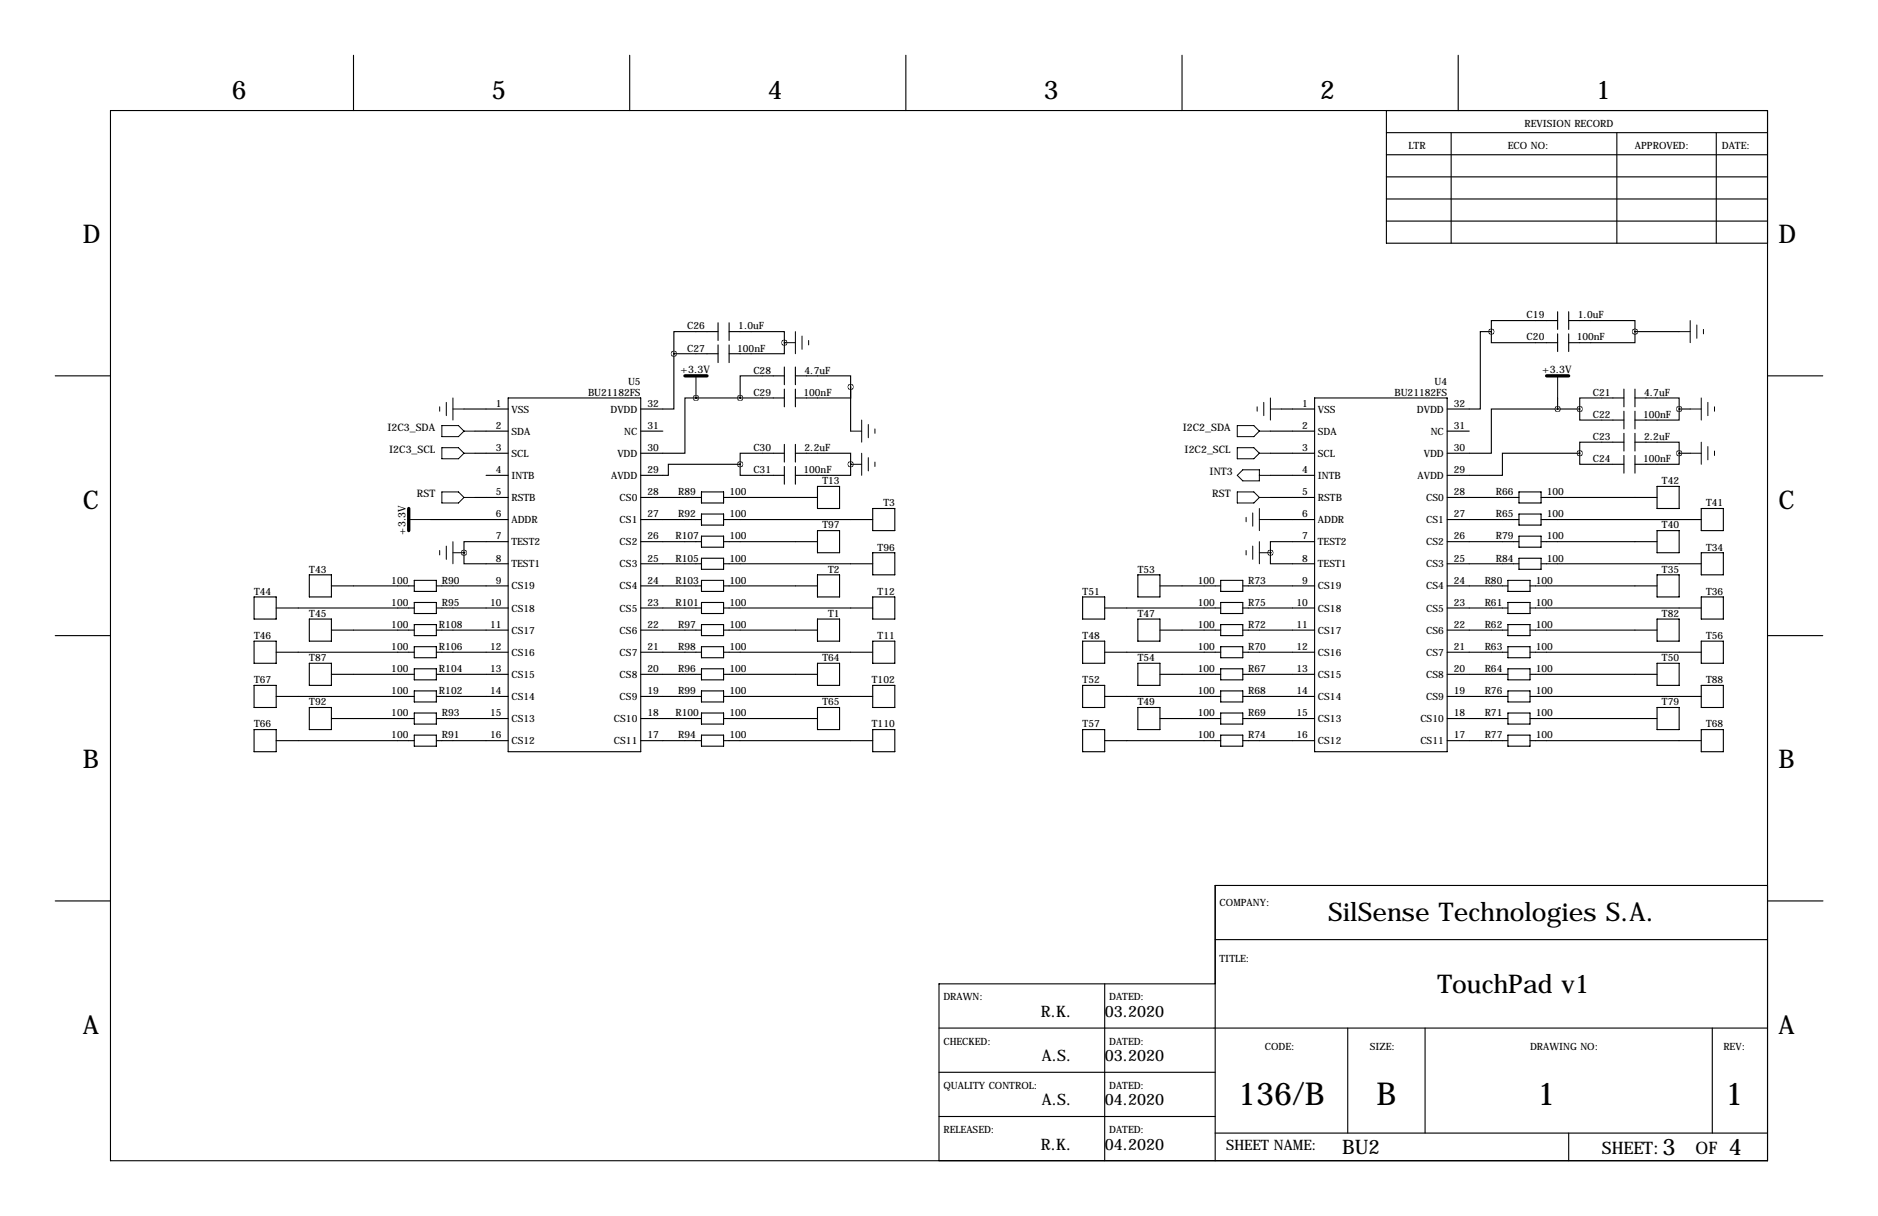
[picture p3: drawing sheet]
<svg xmlns="http://www.w3.org/2000/svg" width="432mm" height="279mm" viewBox="0 0 432 279" stroke-linecap="round" stroke-linejoin="round" font-family="sans-serif">
<g fill="none" stroke="#000" stroke-width=".25">
<path d="M81.3 12.7v12.7M144.8 12.7v12.7M208.3 12.7v12.7M271.8 12.7v12.7M335.3 12.7v12.7M25.4 25.4h381v241.3h-381zM318.8 30.5h87.6M318.8 35.6h87.6M318.8 25.4v30.5h87.6M333.7 30.5v25.4M371.8 30.5v25.4M394.6 30.5v25.4"/>
<path d="M318.8 45.7h87.6M318.8 50.8h87.6M318.8 40.6h87.6M165.1 76.2h-10.2v5.1M165.1 74.2v4M165.1 79.2v4.1M167.6 76.2h12.7v2.5M167.6 74.2v4M167.6 79.2v4.1M180.3 78.7v2.6h-12.7M180.3 78.7h.1M342.9 76.2h-2.5v17.8h-7.7"/>
<path d="M342.9 76.2v2.5h15.2M358.1 73.7h-15.2v2.5M358.1 71.6v4.1M358.1 76.7v4.1M360.7 73.7h15.2v2.5M360.7 71.6v4.1M360.7 76.7v4.1M375.9 76.2v2.5h-15.2M375.9 76.2h10.2M12.7 86.4h12.7M106.7 94h10.1M109.2 99.1h7.6"/>
<path d="M116.8 91.4h30.5v81.3h-30.5zM147.3 99.1h5.1M154.9 81.3v12.7h-7.6M154.9 81.3h10.2M160 91.4h-2.5v12.7h-10.2M160 91.4h.1M160 91.4h20.3M180.3 86.4h-10.1v5M180.3 84.3v4.1M180.3 89.4v4.1M182.9 86.4h12.7v2.5M182.9 84.3v4.1"/>
<path d="M182.9 89.4v4.1M195.6 88.9v2.5h-12.7M195.6 88.9v10.2M292.1 99.1h10.2M294.6 94h7.7M302.3 91.4h30.4v81.3h-30.4zM332.7 99.1h5.1M358.1 94h-15.2v10.1h-10.2M358.1 94h5.1M358.1 91.4v2.6M363.2 94v2.5h10.2M373.4 91.4h-10.2v2.6"/>
<path d="M373.4 89.4v4.1M373.4 94.5v4.1M373.4 99.6v4M375.9 91.4h10.2v2.6M375.9 89.4v4.1M375.9 94.5v4.1M375.9 99.6v4M386.1 94v2.5h-10.2M386.1 94h2.5M406.4 86.4h12.7M99.1 119.4h17.7M109.2 114.3h7.6"/>
<path d="M109.2 104.1h7.6M111.8 109.2h5M147.3 119.4h14M147.3 114.3h14M161.3 118.1h5.1v2.6h-5.1zM161.3 113h5.1v2.6h-5.1zM166.4 119.4h34.3M166.4 114.3h21.6M170.2 106.7v2.5h10.1M170.2 106.7h-16.5v2.5h-6.4M180.3 104.1h-10.1v2.6M180.3 102.1v4.1"/>
<path d="M180.3 107.2v4.1M182.9 104.1h12.7v2.6M182.9 102.1v4.1M182.9 107.2v4.1M188 111.8h5v5h-5zM195.6 106.7v2.5h-12.7M195.6 106.7h.1M200.7 116.8h5v5.1h-5zM292.1 119.4h10.2M292.1 114.3h10.2M292.1 104.1h10.2M292.1 109.2h10.2"/>
<path d="M332.7 119.4h16.5M332.7 114.3h16.5M349.2 113h5.1v2.6h-5.1zM349.2 118.1h5.1v2.6h-5.1zM354.3 119.4h36.9M354.3 114.3h26.7M363.2 104.1h-17.8v5.1h-12.7M363.2 104.1v2.6h10.2M373.4 101.6h-10.2v2.5M373.4 104.6v4.1M375.9 101.6h10.2v2.5M375.9 104.6v4.1"/>
<path d="M381 111.8h5.1v5h-5.1zM386.1 104.1v2.6h-10.2M386.1 104.1h2.5M391.2 116.8h5v5.1h-5zM58.4 137.2h5.1v5h-5.1zM63.5 139.7h31.7M71.1 132.1h5.1v5.1h-5.1zM76.2 134.6h19M95.2 138.4h5.1v2.6h-5.1zM95.2 133.3h5.1v2.6h-5.1zM100.3 139.7h16.5M100.3 134.6h16.5"/>
<path d="M106.7 127v2.5h10.1M106.7 127h.1M116.8 124.5h-10.1v2.5M147.3 139.7h14M147.3 134.6h14M147.3 124.5h14M147.3 129.5h14M161.3 138.4h5.1v2.6h-5.1zM161.3 133.3h5.1v2.6h-5.1zM161.3 123.2h5.1v2.5h-5.1zM161.3 128.3h5.1v2.5h-5.1zM166.4 139.7h34.3"/>
<path d="M166.4 134.6h21.6M166.4 124.5h21.6M166.4 129.5h34.3M188 132.1h5v5.1h-5zM188 121.9h5v5.1h-5zM200.7 127h5v5.1h-5zM200.7 137.2h5v5h-5zM248.9 137.2h5.1v5h-5.1zM254 139.7h26.7M261.6 132.1h5.1v5.1h-5.1zM266.7 134.6h14M280.7 138.4h5.1v2.6h-5.1z"/>
<path d="M280.7 133.3h5.1v2.6h-5.1zM285.8 139.7h16.5M285.8 134.6h16.5M292.1 127v2.5h10.2M292.1 127h.1M302.3 124.5h-10.2v2.5M332.7 139.7h14M332.7 134.6h14M332.7 124.5h16.5M332.7 129.5h16.5M346.7 133.3h5.1v2.6h-5.1zM346.7 138.4h5.1v2.6h-5.1z"/>
<path d="M349.2 123.2h5.1v2.5h-5.1zM349.2 128.3h5.1v2.5h-5.1zM351.8 139.7h39.4M351.8 134.6h29.2M354.3 124.5h26.7M354.3 129.5h36.9M381 132.1h5.1v5.1h-5.1zM381 121.9h5.1v5.1h-5.1zM391.2 127h5v5.1h-5zM391.2 137.2h5v5h-5zM12.7 146h12.7M58.4 147.3h5.1v5.1h-5.1z"/>
<path d="M58.4 157.5h5.1v5.1h-5.1zM63.5 149.9h31.7M71.1 142.2h5.1v5.1h-5.1zM71.1 152.4h5.1v5.1h-5.1zM76.2 144.8h19M76.2 154.9h19M95.2 143.5h5.1v2.5h-5.1zM95.2 148.6h5.1v2.5h-5.1zM95.2 153.7h5.1v2.5h-5.1zM95.2 158.8h5.1v2.5h-5.1zM100.3 144.8h16.5M100.3 149.9h16.5"/>
<path d="M100.3 154.9h16.5M147.3 144.8h14M147.3 149.9h14M147.3 154.9h14M161.3 143.5h5.1v2.5h-5.1zM161.3 148.6h5.1v2.5h-5.1zM161.3 153.7h5.1v2.5h-5.1zM161.3 158.8h5.1v2.5h-5.1zM166.4 144.8h21.6M166.4 149.9h34.3M166.4 154.9h21.6M188 142.2h5v5.1h-5z"/>
<path d="M188 152.4h5v5.1h-5zM200.7 147.3h5v5.1h-5zM200.7 157.5h5v5.1h-5zM248.9 147.3h5.1v5.1h-5.1zM248.9 157.5h5.1v5.1h-5.1zM254 149.9h26.7M261.6 142.2h5.1v5.1h-5.1zM261.6 152.4h5.1v5.1h-5.1zM266.7 144.8h14M266.7 154.9h14M280.7 143.5h5.1v2.5h-5.1zM280.7 148.6h5.1v2.5h-5.1z"/>
<path d="M280.7 153.7h5.1v2.5h-5.1zM280.7 158.8h5.1v2.5h-5.1zM285.8 144.8h16.5M285.8 149.9h16.5M285.8 154.9h16.5M332.7 144.8h14M332.7 149.9h14M332.7 154.9h14M346.7 143.5h5.1v2.5h-5.1zM346.7 148.6h5.1v2.5h-5.1zM346.7 153.7h5.1v2.5h-5.1zM346.7 158.8h5.1v2.5h-5.1z"/>
<path d="M351.8 144.8h29.2M351.8 149.9h39.4M351.8 154.9h29.2M381 142.2h5.1v5.1h-5.1zM381 152.4h5.1v5.1h-5.1zM391.2 147.3h5v5.1h-5zM391.2 157.5h5v5.1h-5zM406.4 146h12.7M58.4 167.6h5.1v5.1h-5.1zM63.5 160h31.7M63.5 170.2h31.7M71.1 162.6h5.1v5h-5.1z"/>
<path d="M76.2 165.1h19M95.2 163.8h5.1v2.6h-5.1zM95.2 168.9h5.1v2.5h-5.1zM100.3 160h16.5M100.3 165.1h16.5M100.3 170.2h16.5M147.3 160h14M147.3 165.1h14M147.3 170.2h14M161.3 163.8h5.1v2.6h-5.1zM161.3 168.9h5.1v2.5h-5.1zM166.4 160h34.3"/>
<path d="M166.4 165.1h21.6M166.4 170.2h34.3M188 162.6h5v5h-5zM200.7 167.6h5v5.1h-5zM248.9 167.6h5.1v5.1h-5.1zM254 160h26.7M254 170.2h26.7M261.6 162.6h5.1v5h-5.1zM266.7 165.1h14M280.7 163.8h5.1v2.6h-5.1zM280.7 168.9h5.1v2.5h-5.1zM285.8 160h16.5"/>
<path d="M285.8 165.1h16.5M285.8 170.2h16.5M332.7 160h14M332.7 165.1h14M332.7 170.2h14M346.7 163.8h5.1v2.6h-5.1zM346.7 168.9h5.1v2.5h-5.1zM351.8 160h39.4M351.8 165.1h29.2M351.8 170.2h39.4M381 162.6h5.1v5h-5.1zM391.2 167.6h5v5.1h-5z"/>
<path d="M12.7 207h12.7M279.4 215.9h127M406.4 203.5h-127v63.2M406.5 207h12.7M215.9 236.2h190.5M254 226.1v40.6M279.4 226.1h-63.5v40.6M309.9 236.2v24.1M327.7 236.2v24.1M393.7 236.2v24.1M215.9 246.4h63.5M215.9 256.5h63.5"/>
<path d="M279.4 260.3h127M360.7 260.3v6.4"/>
</g>
<g fill="none" stroke="#000" stroke-width=".23">
<path d="M180.3 78.7h2.6M182.9 76.2v5.1M184.4 77.2v3.1M185.9 78.2v1M386.1 76.2h2.5M388.6 73.7v5M390.1 74.7v3M391.7 75.7v1M101.1 93.5v1M101.6 97.8h3.8l1.3 1.3-1.3 1.2h-3.8zM102.6 92.5v3M104.1 94h2.6"/>
<path d="M104.1 91.4v5.1M106.7 99.1h2.5M160 86.4v5M195.6 99.1h2.5M198.1 96.5v5.1M199.6 97.5v3.1M201.2 98.6v1M284.5 97.8h3.8l1.3 1.3-1.3 1.2h-3.8zM289.1 93.5v1M289.6 99.1h2.5M290.6 92.5v3M292.1 94h2.5"/>
<path d="M292.1 91.4v5.1M358.1 86.4v5M388.6 94h2.6M391.2 91.4v5.1M392.7 92.5v3M394.2 93.5v1M94 119.4h5.1M101.6 102.9h3.8l1.3 1.2-1.3 1.3h-3.8zM101.6 113h3.8l1.3 1.3-1.3 1.3h-3.8zM106.7 104.1h2.5M106.7 114.3h2.5M195.6 106.7h2.5"/>
<path d="M198.1 104.1v5.1M199.6 105.2v3M201.2 106.2v1M284.5 102.9h3.8l1.3 1.2-1.3 1.3h-3.8zM284.5 113h3.8l1.3 1.3-1.3 1.3h-3.8zM285.8 107.9h3.8v2.6h-3.8l-1.3-1.3zM286.5 118.9v1M288 117.9v3M289.6 104.1h2.5M289.6 109.2h2.5M289.6 116.8v5.1M289.6 114.3h2.5"/>
<path d="M289.6 119.4h2.5M388.6 104.1h2.6M391.2 101.6v5.1M392.7 102.6v3.1M394.2 103.6v1M101.1 126.5v1M102.6 125.5v3M104.1 127h2.6M104.1 124.5v5M286.5 126.5v1M288 125.5v3M289.6 124.5v5"/>
<path d="M289.6 127h2.5"/>
</g>
<path d="M157.5 86.4h5.1M355.6 86.4h5.1M94 116.8v5.1" fill="none" stroke="#000" stroke-width=".76"/>
<path d="M375.9 76.2a.05 .05 0 0 0 .1 0 .05 .05 0 0 0-.1 0zM358.1 94a.05 .05 0 0 0 .1 0 .05 .05 0 0 0-.1 0zM386 94a.05 .05 0 0 0 .1 0 .05 .05 0 0 0-.1 0zM363.2 94a.05 .05 0 0 0 .1 0 .05 .05 0 0 0-.1 0zM386 104.1a.05 .05 0 0 0 .1 0 .05 .05 0 0 0-.1 0zM363.2 104.1a.05 .05 0 0 0 .1 0 .05 .05 0 0 0-.1 0zM170.1 106.7a.05 .05 0 0 0 .1 0 .05 .05 0 0 0-.1 0zM170.1 91.4a.05 .05 0 0 0 .1 0 .05 .05 0 0 0-.1 0zM195.5 106.7a.05 .05 0 0 0 .1 0 .05 .05 0 0 0-.1 0zM195.5 88.9a.05 .05 0 0 0 .1 0 .05 .05 0 0 0-.1 0zM180.3 78.7a.05 .05 0 0 0 .1 0 .05 .05 0 0 0-.1 0zM106.6 127a.05 .05 0 0 0 .1 0 .05 .05 0 0 0-.1 0zM154.9 81.3a.05 .05 0 0 0 .1 0 .05 .05 0 0 0-.1 0zM160 91.4a.05 .05 0 0 0 .1 0 .05 .05 0 0 0-.1 0z" fill="#000" stroke="#000" stroke-width="1.3"/>
<g font-size="7.3">
<text x="284.7" y="254">136/B</text>
<text x="316.5" y="254">B</text>
<text x="353.5" y="254">1</text>
<text x="396.7" y="254">1</text>
</g>
<g font-size="5.9">
<text x="53.3" y="22.9">6</text>
<text x="113" y="22.9">5</text>
<text x="176.5" y="22.9">4</text>
<text x="240" y="22.9">3</text>
<text x="303.5" y="22.9">2</text>
<text x="367" y="22.9">1</text>
<text x="19" y="55.9">D</text>
<text x="408.9" y="55.9">D</text>
<text x="19" y="116.8">C</text>
<text x="408.9" y="116.8">C</text>
<text x="19" y="176.5">B</text>
<text x="408.9" y="176.5">B</text>
<text x="305.4" y="211.6">SilSense Technologies S.A.</text>
<text x="330.5" y="228.1">TouchPad v1</text>
<text x="19" y="237.5">A</text>
<text x="408.9" y="237.5">A</text>
</g>
<g font-size="5.3">
<text x="382.3" y="265.5">3</text>
<text x="397.5" y="265.5">4</text>
</g>
<text font-size="4.6" x="308.6" y="265.3">BU2</text>
<g font-size="4">
<text x="368.3" y="265">SHEET:</text>
<text x="389.9" y="265">OF</text>
</g>
<g font-size="3.6">
<text x="239.3" y="233.7">R.K.</text>
<text x="254" y="233.7">03.2020</text>
<text x="239.5" y="243.8">A.S.</text>
<text x="254" y="243.8">03.2020</text>
<text x="239.5" y="254">A.S.</text>
<text x="254" y="254">04.2020</text>
<text x="239.3" y="264.2">R.K.</text>
<text x="254" y="264.2">04.2020</text>
</g>
<text font-size="3.3" x="281.9" y="264.2">SHEET NAME:</text>
<g font-size="2.4">
<text x="156.5" y="85.6">+3.3V</text>
<text x="354.6" y="85.6">+3.3V</text>
<text x="89.1" y="99.1">I2C3_SDA</text>
<text x="272" y="99.1">I2C2_SDA</text>
<text x="89.5" y="104.1">I2C3_SCL</text>
<text x="272.4" y="104.1">I2C2_SCL</text>
<text x="278.1" y="109.2">INT3</text>
<text x="95.9" y="114.3">RST</text>
<text x="278.7" y="114.3">RST</text>
<text x="93.2" y="122.9" transform="rotate(-90 93.2 122.9)">+3.3V</text>
</g>
<g font-size="2.3">
<text x="350.5" y="29.2">REVISION RECORD</text>
<text x="323.8" y="34.3">LTR</text>
<text x="346.7" y="34.3">ECO NO:</text>
<text x="375.9" y="34.3">APPROVED:</text>
<text x="395.9" y="34.3">DATE:</text>
<text x="158" y="75.7">C26</text>
<text x="169.8" y="75.7">1.0uF</text>
<text x="351" y="73.2">C19</text>
<text x="362.8" y="73.2">1.0uF</text>
<text x="158" y="80.8">C27</text>
<text x="169.5" y="80.8">100nF</text>
<text x="351" y="78.2">C20</text>
<text x="362.5" y="78.2">100nF</text>
<text x="144.4" y="88.4">U5</text>
<text x="173.2" y="85.9">C28</text>
<text x="185" y="85.9">4.7uF</text>
<text x="329.8" y="88.4">U4</text>
<text x="114" y="93.5">1</text>
<text x="117.6" y="94.8">VSS</text>
<text x="135.2" y="90.9">BU21182FS</text>
<text x="140.4" y="94.8">DVDD</text>
<text x="148.8" y="93.5">32</text>
<text x="173.2" y="90.9">C29</text>
<text x="184.7" y="90.9">100nF</text>
<text x="299.4" y="93.5">1</text>
<text x="303" y="94.8">VSS</text>
<text x="320.6" y="90.9">BU21182FS</text>
<text x="325.8" y="94.8">DVDD</text>
<text x="334.3" y="93.5">32</text>
<text x="366.3" y="90.9">C21</text>
<text x="378" y="90.9">4.7uF</text>
<text x="114" y="98.6">2</text>
<text x="117.6" y="99.9">SDA</text>
<text x="143.5" y="99.9">NC</text>
<text x="148.8" y="98.6">31</text>
<text x="299.4" y="98.6">2</text>
<text x="303" y="99.9">SDA</text>
<text x="328.9" y="99.9">NC</text>
<text x="334.3" y="98.6">31</text>
<text x="366.3" y="96">C22</text>
<text x="366.3" y="101.1">C23</text>
<text x="377.8" y="96">100nF</text>
<text x="378" y="101.1">2.2uF</text>
<text x="114" y="103.6">3</text>
<text x="117.6" y="104.9">SCL</text>
<text x="141.9" y="104.9">VDD</text>
<text x="148.8" y="103.6">30</text>
<text x="173.2" y="103.6">C30</text>
<text x="185" y="103.6">2.2uF</text>
<text x="299.4" y="103.6">3</text>
<text x="303" y="104.9">SCL</text>
<text x="327.4" y="104.9">VDD</text>
<text x="334.3" y="103.6">30</text>
<text x="366.3" y="106.2">C24</text>
<text x="377.8" y="106.2">100nF</text>
<text x="114" y="108.7">4</text>
<text x="114" y="113.8">5</text>
<text x="117.6" y="110">INTB</text>
<text x="140.5" y="110">AVDD</text>
<text x="148.8" y="113.8">28</text>
<text x="148.8" y="108.7">29</text>
<text x="155.9" y="113.8">R89</text>
<text x="167.7" y="113.8">100</text>
<text x="173.2" y="108.7">C31</text>
<text x="184.7" y="108.7">100nF</text>
<text x="189.1" y="111.3">T13</text>
<text x="299.4" y="108.7">4</text>
<text x="299.4" y="113.8">5</text>
<text x="303" y="110">INTB</text>
<text x="325.9" y="110">AVDD</text>
<text x="334.3" y="113.8">28</text>
<text x="334.3" y="108.7">29</text>
<text x="343.9" y="113.8">R66</text>
<text x="355.7" y="113.8">100</text>
<text x="382.1" y="111.3">T42</text>
<text x="114" y="118.9">6</text>
<text x="117.6" y="115.1">RSTB</text>
<text x="142.5" y="115.1">CS0</text>
<text x="148.8" y="118.9">27</text>
<text x="155.9" y="118.9">R92</text>
<text x="167.7" y="118.9">100</text>
<text x="203.1" y="116.3">T3</text>
<text x="299.4" y="118.9">6</text>
<text x="303" y="115.1">RSTB</text>
<text x="327.9" y="115.1">CS0</text>
<text x="334.3" y="118.9">27</text>
<text x="343.9" y="118.9">R65</text>
<text x="355.7" y="118.9">100</text>
<text x="392.3" y="116.3">T41</text>
<text x="114" y="124">7</text>
<text x="117.6" y="120.2">ADDR</text>
<text x="117.6" y="125.3">TEST2</text>
<text x="142.5" y="125.3">CS2</text>
<text x="142.5" y="120.2">CS1</text>
<text x="148.8" y="124">26</text>
<text x="155.3" y="124">R107</text>
<text x="167.7" y="124">100</text>
<text x="189.1" y="121.4">T97</text>
<text x="299.4" y="124">7</text>
<text x="303" y="120.2">ADDR</text>
<text x="303" y="125.3">TEST2</text>
<text x="327.9" y="125.3">CS2</text>
<text x="327.9" y="120.2">CS1</text>
<text x="334.3" y="124">26</text>
<text x="343.9" y="124">R79</text>
<text x="355.7" y="124">100</text>
<text x="382.1" y="121.4">T40</text>
<text x="71.1" y="131.6">T43</text>
<text x="114" y="129">8</text>
<text x="117.6" y="130.3">TEST1</text>
<text x="142.5" y="130.3">CS3</text>
<text x="148.8" y="129">25</text>
<text x="155.3" y="129">R105</text>
<text x="167.7" y="129">100</text>
<text x="190.4" y="131.6">T2</text>
<text x="201.8" y="126.5">T96</text>
<text x="261.6" y="131.6">T53</text>
<text x="299.4" y="129">8</text>
<text x="303" y="130.3">TEST1</text>
<text x="327.9" y="130.3">CS3</text>
<text x="334.3" y="129">25</text>
<text x="343.9" y="129">R84</text>
<text x="355.7" y="129">100</text>
<text x="382.1" y="131.6">T35</text>
<text x="392.3" y="126.5">T34</text>
<text x="58.4" y="136.7">T44</text>
<text x="90" y="134.1">100</text>
<text x="101.6" y="134.1">R90</text>
<text x="114" y="134.1">9</text>
<text x="117.6" y="135.4">CS19</text>
<text x="142.5" y="135.4">CS4</text>
<text x="148.8" y="134.1">24</text>
<text x="155.3" y="134.1">R103</text>
<text x="167.7" y="134.1">100</text>
<text x="201.8" y="136.7">T12</text>
<text x="248.9" y="136.7">T51</text>
<text x="275.4" y="134.1">100</text>
<text x="287" y="134.1">R73</text>
<text x="299.4" y="134.1">9</text>
<text x="303" y="135.4">CS19</text>
<text x="327.9" y="135.4">CS4</text>
<text x="334.3" y="134.1">24</text>
<text x="341.4" y="134.1">R80</text>
<text x="353.1" y="134.1">100</text>
<text x="392.3" y="136.7">T36</text>
<text x="71.1" y="141.7">T45</text>
<text x="90" y="139.2">100</text>
<text x="101.6" y="139.2">R95</text>
<text x="112.7" y="139.2">10</text>
<text x="117.6" y="140.5">CS18</text>
<text x="142.5" y="140.5">CS5</text>
<text x="148.8" y="139.2">23</text>
<text x="155.3" y="139.2">R101</text>
<text x="167.7" y="139.2">100</text>
<text x="190.4" y="141.7">T1</text>
<text x="261.6" y="141.7">T47</text>
<text x="275.4" y="139.2">100</text>
<text x="287" y="139.2">R75</text>
<text x="298.1" y="139.2">10</text>
<text x="303" y="140.5">CS18</text>
<text x="327.9" y="140.5">CS5</text>
<text x="334.3" y="139.2">23</text>
<text x="341.4" y="139.2">R61</text>
<text x="353.1" y="139.2">100</text>
<text x="382.1" y="141.7">T82</text>
<text x="58.4" y="146.8">T46</text>
<text x="90" y="149.4">100</text>
<text x="90" y="144.3">100</text>
<text x="100.9" y="149.4">R106</text>
<text x="100.9" y="144.3">R108</text>
<text x="112.7" y="144.3">11</text>
<text x="112.7" y="149.4">12</text>
<text x="117.6" y="145.6">CS17</text>
<text x="142.5" y="145.6">CS6</text>
<text x="148.8" y="149.4">21</text>
<text x="148.8" y="144.3">22</text>
<text x="155.9" y="144.3">R97</text>
<text x="155.9" y="149.4">R98</text>
<text x="167.7" y="144.3">100</text>
<text x="167.7" y="149.4">100</text>
<text x="201.8" y="146.8">T11</text>
<text x="248.9" y="146.8">T48</text>
<text x="275.4" y="149.4">100</text>
<text x="275.4" y="144.3">100</text>
<text x="287" y="149.4">R70</text>
<text x="287" y="144.3">R72</text>
<text x="298.1" y="144.3">11</text>
<text x="298.1" y="149.4">12</text>
<text x="303" y="145.6">CS17</text>
<text x="327.9" y="145.6">CS6</text>
<text x="334.3" y="149.4">21</text>
<text x="334.3" y="144.3">22</text>
<text x="341.4" y="144.3">R62</text>
<text x="341.4" y="149.4">R63</text>
<text x="353.1" y="144.3">100</text>
<text x="353.1" y="149.4">100</text>
<text x="392.3" y="146.8">T56</text>
<text x="71.1" y="151.9">T87</text>
<text x="90" y="154.4">100</text>
<text x="100.9" y="154.4">R104</text>
<text x="112.7" y="154.4">13</text>
<text x="117.6" y="150.7">CS16</text>
<text x="117.6" y="155.7">CS15</text>
<text x="142.5" y="155.7">CS8</text>
<text x="142.5" y="150.7">CS7</text>
<text x="148.8" y="154.4">20</text>
<text x="155.9" y="154.4">R96</text>
<text x="167.7" y="154.4">100</text>
<text x="189.1" y="151.9">T64</text>
<text x="261.6" y="151.9">T54</text>
<text x="275.4" y="154.4">100</text>
<text x="287" y="154.4">R67</text>
<text x="298.1" y="154.4">13</text>
<text x="303" y="150.7">CS16</text>
<text x="303" y="155.7">CS15</text>
<text x="327.9" y="155.7">CS8</text>
<text x="327.9" y="150.7">CS7</text>
<text x="334.3" y="154.4">20</text>
<text x="341.4" y="154.4">R64</text>
<text x="353.1" y="154.4">100</text>
<text x="382.1" y="151.9">T50</text>
<text x="58.4" y="157">T67</text>
<text x="90" y="159.5">100</text>
<text x="100.9" y="159.5">R102</text>
<text x="112.7" y="159.5">14</text>
<text x="117.6" y="160.8">CS14</text>
<text x="142.5" y="160.8">CS9</text>
<text x="148.8" y="159.5">19</text>
<text x="155.9" y="159.5">R99</text>
<text x="167.7" y="159.5">100</text>
<text x="200.5" y="157">T102</text>
<text x="248.9" y="157">T52</text>
<text x="275.4" y="159.5">100</text>
<text x="287" y="159.5">R68</text>
<text x="298.1" y="159.5">14</text>
<text x="303" y="160.8">CS14</text>
<text x="327.9" y="160.8">CS9</text>
<text x="334.3" y="159.5">19</text>
<text x="341.4" y="159.5">R76</text>
<text x="353.1" y="159.5">100</text>
<text x="392.3" y="157">T88</text>
<text x="58.4" y="167.1">T66</text>
<text x="71.1" y="162.1">T92</text>
<text x="90" y="164.6">100</text>
<text x="101.6" y="164.6">R93</text>
<text x="112.7" y="164.6">15</text>
<text x="117.6" y="165.9">CS13</text>
<text x="141.2" y="165.9">CS10</text>
<text x="148.8" y="164.6">18</text>
<text x="155.3" y="164.6">R100</text>
<text x="167.7" y="164.6">100</text>
<text x="189.1" y="162.1">T65</text>
<text x="200.5" y="167.1">T110</text>
<text x="248.9" y="167.1">T57</text>
<text x="261.6" y="162.1">T49</text>
<text x="275.4" y="164.6">100</text>
<text x="287" y="164.6">R69</text>
<text x="298.1" y="164.6">15</text>
<text x="303" y="165.9">CS13</text>
<text x="326.6" y="165.9">CS10</text>
<text x="334.3" y="164.6">18</text>
<text x="341.4" y="164.6">R71</text>
<text x="353.1" y="164.6">100</text>
<text x="382.1" y="162.1">T79</text>
<text x="392.3" y="167.1">T68</text>
<text x="90" y="169.7">100</text>
<text x="101.6" y="169.7">R91</text>
<text x="112.7" y="169.7">16</text>
<text x="117.6" y="171">CS12</text>
<text x="141.2" y="171">CS11</text>
<text x="148.8" y="169.7">17</text>
<text x="155.9" y="169.7">R94</text>
<text x="167.7" y="169.7">100</text>
<text x="275.4" y="169.7">100</text>
<text x="287" y="169.7">R74</text>
<text x="298.1" y="169.7">16</text>
<text x="303" y="171">CS12</text>
<text x="326.6" y="171">CS11</text>
<text x="334.3" y="169.7">17</text>
<text x="341.4" y="169.7">R77</text>
<text x="353.1" y="169.7">100</text>
<text x="280.4" y="208.3">COMPANY:</text>
<text x="280.4" y="221">TITLE:</text>
<text x="216.9" y="229.9">DRAWN:</text>
<text x="255" y="229.9">DATED:</text>
<text x="216.9" y="240">CHECKED:</text>
<text x="255" y="240">DATED:</text>
<text x="290.8" y="241.3">CODE:</text>
<text x="315" y="241.3">SIZE:</text>
<text x="351.8" y="241.3">DRAWING NO:</text>
<text x="396.2" y="241.3">REV:</text>
<text x="216.9" y="250.2">QUALITY CONTROL:</text>
<text x="255" y="250.2">DATED:</text>
<text x="216.9" y="260.3">RELEASED:</text>
<text x="255" y="260.3">DATED:</text>
</g>
</svg>
